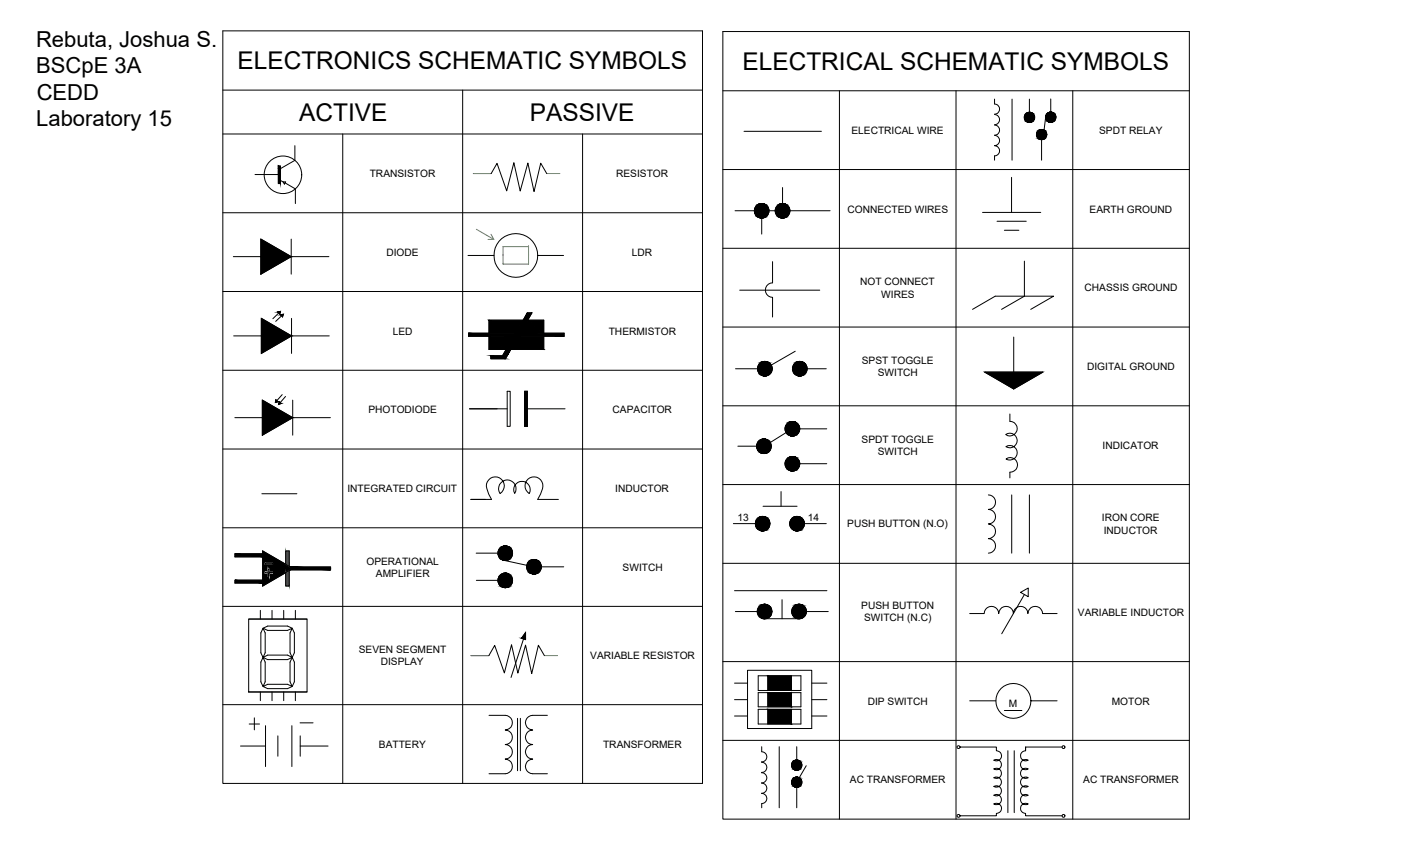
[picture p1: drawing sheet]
<svg xmlns="http://www.w3.org/2000/svg" width="356mm" height="216mm" viewBox="0 0 356 216" stroke-linecap="round" stroke-linejoin="round" font-family="sans-serif">
<!-- layer: 0 -->
<g fill="none" stroke="#000" stroke-width=".25">
<path d="M56.6 7.8h121.7v191h-121.7zM183.5 8h118.4v199.8h-118.4zM56.6 22.9h121.7M56.6 34h121.7M74.8 37v3.7l-3.6 2.1v1.5M87 34v164.8M117.4 22.9v175.9M147.9 34v164.8M183.5 23h118.4M188.8 33.3h19.7M213.1 23v184.8M242.7 23v184.8"/>
<path d="M252.4 25.1v1.3a1.29 1.29 0 0 1 1.3 1.3 1.29 1.29 0 0 1-1.3 1.3M252.4 29a1.31 1.31 0 0 1 1.3 1.4 1.31 1.31 0 0 1-1.3 1.3M252.4 31.7a1.29 1.29 0 0 1 1.3 1.3 1.29 1.29 0 0 1-1.3 1.3M252.4 34.3a1.31 1.31 0 0 1 1.3 1.3 1.31 1.31 0 0 1-1.3 1.4 1.29 1.29 0 0 1 1.3 1.2 1.29 1.29 0 0 1-1.3 1.3v1.1M256.9 25.1v15.5M261.3 25.1v3.4M264.4 35.4v5.2M265.4 29.5l-.4 3.5M266.7 25.1v3.3M272.3 23v184.8M56.6 54h121.7M64.7 44.3h6"/>
<path d="M70.7 42.1h.5v4.5h-.5zM71.2 45.8l.6 .3M71.8 46.1h.7l-.3 .6zM72.3 46.4l2.7 1.5v3.7M120.1 44h4.6l1.5-2.6 2.4 7 1.8-7.1 1.6 7.2 2-7.1 1.6 7.2 1.6-7.2 1.6 2.6M183.5 43h118.4M186.6 53.5h4.9M193.3 55.3v4.1M195.2 53.5h1.6M198.6 47.6v4M200.5 53.5h10.2M249.4 53.9h14.8"/>
<path d="M253.1 56.1h7.4M254.9 58.4h3.7M256.8 45v8.9M56.6 74h121.7M59.2 65.1h7M66.2 60.7l7.7 4.4-7.7 4.5zM70.5 79.2l.7-.2-.2 .7zM70.7 79.4l-1.4 1.5M71.2 79.9l.7-.2-.2 .7zM73.9 65.1h9.6M73.9 60.7v8.9M118.8 64.8h6.6"/>
<path d="M133.9 79.4h1.1l-6.7 11.6h-3.7v-.7h3zM136.5 64.8a5.5 5.5 0 0 0-8.1-4.9 5.5 5.5 0 0 0-.8 9.4 5.5 5.5 0 0 0 8.8-3.5l.1-1h6.5M183.5 63h118.4M187.7 73.6h20.4M196.1 66.4v5.4a1.84 1.84 0 0 0-1.8 1.8 1.84 1.84 0 0 0 1.8 1.8v5M246.8 78.5l5.8-3.4h14.8l-5.8 3.4M260 66.3v8.8l-5.8 3.4M56.6 93.9h121.7M59.3 85.2h7M66.3 80.8l7.7 4.4-7.7 4.5zM71.5 80.1l-1.5 1.4M74 85.2h9.6"/>
<path d="M74 80.8v8.9M128.7 99.3h.8v8.9h-.8zM132.8 81.2h-8.7v3.3h-5.2v.8h5.2v3.3h4.4M133.1 99.3h.8v8.9h-.8zM133.9 81.2h4.1v3.3h5.2v.8h-5.2v3.3h-8.3M183.5 83h118.4M186.7 93.6h5.6M201.8 89.1l-6.1 3.5M204.9 93.6h4.8M249.9 94.4h14.8l-7.4 4.3zM257.3 85.5v8.9M56.6 113.9h121.7"/>
<path d="M59.6 106h7M66.6 101.5l7.7 4.5-7.7 4.4zM70 101.4l.5 .5-.6 .2zM70.9 101.9l.5 .5-.7 .2zM71.6 100.1l-1.3 1.5M72.5 100.6l-1.4 1.6M74.3 106h9.6M74.3 101.5v8.9M119.2 103.7h9.5M133.9 103.7h9.5M183.5 103h118.4M187.3 113.2h4.8"/>
<path d="M199.6 109.7l-4.1 2.6M203 108.8h6.8M203 117.6h6.8M256.3 105v1.9a1.85 1.85 0 0 1 1.8 2.4 1.85 1.85 0 0 1-2.8 .9 1.86 1.86 0 0 1 2.9 1.5 1.86 1.86 0 0 1-2.9 1.6 1.86 1.86 0 0 1 2.9 1.6 1.86 1.86 0 0 1-2.8 1.6 1.84 1.84 0 0 1 2.8 .9 1.84 1.84 0 0 1-1.9 2.4v1.4M56.6 133.9h121.7M66.5 125.3h8.9M119.5 126.7h5.3a5 5 0 0 1-1.1-4.5 2.28 2.28 0 0 1 3.6-.6 2.28 2.28 0 0 1-.4 3.6 2.23 2.23 0 0 1 1.8-3.4 2.23 2.23 0 0 1 1.9 3.4 2.09 2.09 0 0 1 1.9-3.1 2.09 2.09 0 0 1 1.8 3.1 2.29 2.29 0 0 1-.8-3 2.29 2.29 0 0 1 2.9-1.1 2.29 2.29 0 0 1 1.3 2.9l-1.2 2.7h5.2M183.5 122.9h118.4M186.1 132.8h5.6M193.7 128.4h8.6M198.2 124.7v3.7M204.2 132.8h5.5"/>
<path d="M250.9 125.6a1.84 1.84 0 0 1 1.8 1.8 1.84 1.84 0 0 1-1.8 1.8 1.84 1.84 0 0 1 1.8 1.9 1.84 1.84 0 0 1-1.8 1.8 1.86 1.86 0 0 1 1.8 1.9 1.86 1.86 0 0 1-1.8 1.9 1.84 1.84 0 0 1 1.8 1.8 1.84 1.84 0 0 1-1.8 1.8M256.8 125.6v14.7M261.3 125.6v14.7M56.6 153.8h121.7M59.6 140.5h7.1v-.7l7 4h10.2v.8h-10.2l-7 4.1v-.8h-7.1v-.7h7.1v-5.9h-7.1zM63.1 157.1h14.8v18.5h-14.8zM63.1 157.1h14.8M66.1 154.9v2.2M66.8 159.4l1.1-.6h5.1l1.2 .6 .5 1.2v5l-.5 1.2-.6-1.2v-5l.6-1.2-1.2 .5h-5.1zM66.8 159.4l.5 1.2v5l-.5 1.2-.6-1.2v-5zM67.3 145.2h.8v-.8h.2v.8h.8v.2h-.8v.8h-.2v-.8h-.8zM67.3 142.9h1.9v.3h-1.9z"/>
<path d="M69 154.9v2.2M69.1 145.3h.1M72 154.9v2.2M72.5 143.1v-3.3h.9v3.9M73.4 144.7v4h-.9v-3.4M75 154.9v2.2M120.9 140.3h5.5M120.9 147.2h5.5M127.9 142.2l5.8 1.2M137.4 143.8h5.7M183.5 142.9h118.4M186.4 149.9h23.5"/>
<path d="M186.6 155.2h5.6M193.9 157h8.7M198.5 152.1v4.9M204.7 155.2h5.5M246.1 155.7h3.7a1.84 1.84 0 0 1 1.9-1.9 1.84 1.84 0 0 1 1.8 1.9 1.86 1.86 0 0 1 1.9-1.9 1.86 1.86 0 0 1 1.8 1.9 1.84 1.84 0 0 1 1.9-1.9 1.84 1.84 0 0 1 1.8 1.9 1.86 1.86 0 0 1 1.9-1.9 1.86 1.86 0 0 1 1.8 1.9h3.7M259 150.3l2-1.1v2.2zM260 150.8l-5.7 10M56.6 178.8h121.7M63.1 175.6h14.8M66.1 175.6v2.2M66.8 166.8l1.1-.6h5.1l1.2 .6-1.2 .5h-5.1zM66.8 174.2l1.1-.6h5.1l1.2 .6-.6-1.2v-5l.6-1.2 .5 1.2v5l-.5 1.2-1.2 .5h-5.1z"/>
<path d="M66.8 166.8l.5 1.2v5l-.5 1.2-.6-1.2v-5zM69 175.6v2.2M72 175.6v2.2M74.2 166.5v.3M75 175.6v2.2M119.5 166.3h4.6l1.5-2.6 2.4 7 1.8-7.1 1.6 7.2 2-7.1 1.6 7.2 1.7-7.2 1.5 2.6M132.9 162.1l-3.2 9.8M133.4 160.5v1.8l-1-.4zM183.5 167.9h118.4M186.4 173.3h3.3M186.4 177.5h3.3M189.7 170.1h16.3v14.7h-16.3z"/>
<path d="M192.4 180h10.9v3.7h-10.9zM192.4 171.5h10.9v3.7h-10.9zM192.4 175.7h10.9v3.6h-10.9zM194.9 171.5v3.7M194.9 175.7v3.6M194.9 180v3.7M200.9 171.5v3.7M200.9 175.7v3.6M200.9 180v3.7M206 173.3h3.9M206 177.5h3.9M246.1 177.8h6.7"/>
<path d="M261.7 177.8a4.4 4.4 0 0 1-6.4 4 4.4 4.4 0 0 1-.8-7.5 4.4 4.4 0 0 1 7.1 2.7l.1 .8h6.6M61 189.3h6.4M63.2 183.7h2.7M64.6 182.1v3.1M67.4 184.1v10.4M70.5 186.7v5.2M74.1 184.1v10.4M76.2 183.4h3.3M76.2 189.3h7.1M76.2 186.7v5.2M124.1 181.5h4.1a1.86 1.86 0 0 1 1.8 1.8 1.86 1.86 0 0 1-1.8 1.9 1.84 1.84 0 0 1 1.8 1.8 1.84 1.84 0 0 1-1.8 1.9 1.84 1.84 0 0 1 1.8 1.8 1.84 1.84 0 0 1-1.8 1.9 1.86 1.86 0 0 1 1.8 1.8 1.86 1.86 0 0 1-1.8 1.9h-4.1M131.4 182.2v13.3"/>
<path d="M132.1 182.2v13.3M138.9 181.5h-3.7a1.86 1.86 0 0 0-1.8 1.8 1.86 1.86 0 0 0 1.8 1.9 1.84 1.84 0 0 0-1.9 1.8 1.84 1.84 0 0 0 1.9 1.9 1.84 1.84 0 0 0-1.9 1.8 1.84 1.84 0 0 0 1.9 1.9 1.86 1.86 0 0 0-1.8 1.8 1.86 1.86 0 0 0 1.8 1.9h3.7M183.5 187.8h118.4M186.4 181.7h3.3M193.3 189.4v1.3a1.33 1.33 0 0 1 1.3 1.3 1.33 1.33 0 0 1-1.3 1.4 1.33 1.33 0 0 1 1.3 1.3 1.33 1.33 0 0 1-1.3 1.3 1.31 1.31 0 0 1 1.3 1.4 1.31 1.31 0 0 1-1.3 1.3 1.29 1.29 0 0 1 1.3 1.3 1.29 1.29 0 0 1-1.3 1.3M197.8 189.4v15.5M202.2 189.4v3.4M202.2 199.7v5.2M204.6 194.3l-1.7 3M206 181.7h3.9M243.7 189.5a.39 .39 0 0 1-.6 .4 .39 .39 0 0 1-.1-.6 .39 .39 0 0 1 .6 .1l.1 .1h9.2v1a1.3 1.3 0 0 1 1.3 1.6 1.3 1.3 0 0 1-2 .8 1.29 1.29 0 0 1 2 1.1 1.29 1.29 0 0 1-2 1.1 1.3 1.3 0 0 1 2 1.1 1.3 1.3 0 0 1-2 1.1 1.29 1.29 0 0 1 2 1.1 1.29 1.29 0 0 1-2 1.1 1.3 1.3 0 0 1 2 1.1 1.3 1.3 0 0 1-2 1.2 1.29 1.29 0 0 1 2 1.1 1.29 1.29 0 0 1-2 1.1 1.3 1.3 0 0 1 2 .7 1.3 1.3 0 0 1-1.3 1.7v.6h-9.2a.39 .39 0 0 0-.6-.4 .39 .39 0 0 0-.1 .7 .39 .39 0 0 0 .6-.1l.1-.2M254.9 180.3h4.5"/>
<path d="M255.8 190.5v15.7M257.4 190.5v15.7M260.3 189.5v1v-1h9.3M260.3 190.5a1.3 1.3 0 0 0-1.2 1.6 1.3 1.3 0 0 0 1.9 .8 1.29 1.29 0 0 0-2 1.1 1.29 1.29 0 0 0 2 1.1 1.3 1.3 0 0 0-2 1.1 1.3 1.3 0 0 0 2 1.1 1.29 1.29 0 0 0-2 1.1 1.29 1.29 0 0 0 2 1.1 1.3 1.3 0 0 0-2 1.1 1.3 1.3 0 0 0 2 1.2 1.29 1.29 0 0 0-2 1.1 1.29 1.29 0 0 0 2 1.1 1.3 1.3 0 0 0-1.9 .7 1.3 1.3 0 0 0 1.2 1.7v.6h9.3M193.3 201.3a1.29 1.29 0 0 1 1.3 1.3 1.29 1.29 0 0 1-1.3 1.3v1M193.3 201.3h.1"/>
<circle cx="261.3" cy="29.8" r="1.3"/>
<circle cx="264.4" cy="34.1" r="1.3"/>
<circle cx="266.7" cy="29.8" r="1.29"/>
<circle cx="71.8" cy="44.3" r="4.8"/>
<circle cx="193.3" cy="53.5" r="1.85"/>
<circle cx="198.6" cy="53.5" r="1.86"/>
<circle cx="194.1" cy="93.5" r="1.86"/>
<circle cx="203" cy="93.5" r="1.85"/>
<circle cx="193.9" cy="113.2" r="1.85"/>
<circle cx="201.1" cy="108.8" r="1.86"/>
<circle cx="201.1" cy="117.7" r="1.86"/>
<circle cx="193.6" cy="132.9" r="1.85"/>
<circle cx="202.3" cy="132.9" r="1.86"/>
<circle cx="128.2" cy="140.4" r="1.85"/>
<circle cx="128.2" cy="147.3" r="1.85"/>
<circle cx="135.5" cy="143.8" r="1.85"/>
<circle cx="194.1" cy="155.1" r="1.85"/>
<circle cx="202.8" cy="155.1" r="1.86"/>
<circle cx="202.2" cy="198.5" r="1.29"/>
<circle cx="202.2" cy="194.1" r="1.29"/>
<circle cx="269.9" cy="189.5" r=".37"/>
<circle cx="269.9" cy="207" r=".37"/>
</g>
<g fill="#000" stroke="#000" stroke-width=".25">
<path d="M266.4 28.5h.6zM266.6 28.4h.2zM249.9 94.4h14.8l-7.4 4.3z"/>
<path d="M261.2 28.5h.5zM260.9 28.5h.8z"/>
<path d="M260.9 28.5l1 .1zM260.7 28.6h1.2z"/>
<path d="M260.9 31h.8zM260.9 31l.5 .1z"/>
<path d="M260.7 28.6l1.4 .1zM260.5 28.7l.2-.1 1.4 .1z"/>
<path d="M260.7 30.9h1.2zM260.7 30.9l1 .1z"/>
<path d="M260.5 28.7l1.8 .2-.2-.2zM260.4 28.9l.1-.2 1.8 .2z"/>
<path d="M260.5 30.8l1.4 .1 .2-.1zM260.5 30.8l1.4 .1z"/>
<path d="M260.4 28.9l2 .2-.1-.2zM260.4 28.9l2 .2h-2.2z"/>
<path d="M260.4 30.6l1.7 .2 .2-.2zM260.4 30.6l1.7 .2h-1.6z"/>
<path d="M260.2 29.1l2.3 .2-.1-.2zM260.2 29.1l2.3 .2h-2.4z"/>
<path d="M260.2 30.5l2.1 .1 .1-.1zM260.2 30.5l2.1 .1h-1.9z"/>
<path d="M260.1 29.3l2.5 .2-.1-.2zM260.1 29.3l2.5 .2h-2.6z"/>
<path d="M260.1 30.3l2.3 .2 .1-.2zM260.1 30.3l2.3 .2h-2.2z"/>
<path d="M260 29.5l2.6 .3v-.3zM260 29.5l2.6 .3h-2.6z"/>
<path d="M260 29.8l2.6 .2v-.2zM260 29.8l2.6 .2h-2.6z"/>
<path d="M260 30l2.5 .3 .1-.3zM260 30l2.5 .3h-2.4z"/>
<path d="M264.2 32.9h.6zM264 32.9h.8z"/>
<path d="M264 32.9l1 .1zM263.8 33h1.2z"/>
<path d="M264 35.4h.8zM264 35.4h.5z"/>
<path d="M263.8 33l1.4 .1zM263.6 33.1l.2-.1 1.4 .1z"/>
<path d="M263.8 35.3h1.2zM263.8 35.3l1 .1z"/>
<path d="M263.6 33.1l1.7 .2-.1-.2zM263.6 33.1l1.7 .2h-1.9z"/>
<path d="M263.6 35.2l1.4 .1 .2-.1zM263.6 35.2l1.4 .1z"/>
<path d="M263.4 33.3l2.1 .1-.2-.1zM263.4 33.3l2.1 .1h-2.2z"/>
<path d="M263.4 35l1.8 .2 .1-.2zM263.4 35l1.8 .2h-1.6z"/>
<path d="M263.3 33.4l2.3 .3-.1-.3zM263.3 33.4l2.3 .3h-2.4z"/>
<path d="M263.3 34.8l2 .2 .2-.2zM263.3 34.8l2 .2h-1.9z"/>
<path d="M263.2 33.7l2.4 .2v-.2zM263.2 33.7l2.4 .2h-2.5z"/>
<path d="M263.2 34.6l2.3 .2 .1-.2zM263.2 34.6l2.3 .2h-2.2z"/>
<path d="M263.1 33.9l2.6 .2-.1-.2zM263.1 33.9l2.6 .2h-2.6z"/>
<path d="M263.1 34.4l2.5 .2v-.2zM263.1 34.4l2.5 .2h-2.4z"/>
<path d="M263.1 34.1l2.5 .3 .1-.3zM263.1 34.1l2.5 .3h-2.5z"/>
<path d="M266.6 28.4l.4 .1zM266.4 28.5h.6zM266.3 28.5h.7z"/>
<path d="M266.3 28.5l1 .1zM266.1 28.6h1.2z"/>
<path d="M266.3 31h.7zM266.3 31h.5z"/>
<path d="M266.1 28.6h1.2zM266.1 28.6h1.2z"/>
<path d="M266.1 30.9h1.2zM266.1 30.9l.9 .1z"/>
<path d="M266.1 28.6l1.4 .1zM265.9 28.7h1.6z"/>
<path d="M265.9 28.7h1.6zM265.9 28.7h1.6z"/>
<path d="M265.9 30.8l1.4 .1 .2-.1zM265.9 30.8l1.4 .1z"/>
<path d="M265.9 28.7l1.7 .2zM265.7 28.9l.2-.2 1.7 .2z"/>
<path d="M265.7 28.9h2zM265.7 28.9h2z"/>
<path d="M265.7 30.6l1.8 .2 .1-.2zM265.7 30.6l1.8 .2h-1.6z"/>
<path d="M265.7 28.9l2.1 .2-.1-.2zM265.7 28.9l2.1 .2h-2.2zM265.6 29.1h2.2zM265.6 29.1h2.2z"/>
<path d="M265.6 29.1l2.3 .2-.1-.2zM265.6 29.1l2.3 .2h-2.4z"/>
<path d="M265.6 30.4l2 .2 .2-.2zM265.6 30.4l2 .2h-1.9z"/>
<path d="M265.5 30.2l2.3 .2 .1-.2zM265.5 30.2l2.3 .2h-2.2z"/>
<path d="M265.5 29.3h2.4zM265.5 29.3h2.4z"/>
<path d="M265.5 29.3l2.5 .2-.1-.2zM265.5 29.3l2.5 .2h-2.6z"/>
<path d="M265.4 29.5h2.6zM265.4 29.5h2.6z"/>
<path d="M265.4 29.5l2.6 .2zM265.4 29.5l2.6 .2h-2.6z"/>
<path d="M265.4 29.7l2.6 .1zM265.4 29.7l2.6 .1z"/>
<path d="M265.4 29.8l2.6 .2v-.2zM265.4 29.8l2.6 .2h-2.6z"/>
<path d="M265.4 30l2.5 .2 .1-.2zM265.4 30l2.5 .2h-2.4z"/>
<path d="M70.7 42.1l.5 .7v-.7zM70.7 42.1l.5 .7h-.5z"/>
<path d="M70.7 42.8l.5 1.5v-1.5zM70.7 42.8l.5 1.5h-.5z"/>
<path d="M70.7 44.3l.5 2.3v-2.3zM70.7 44.3l.5 2.3h-.5z"/>
<path d="M193.2 51.6l.6 .1zM192.8 51.7h1z"/>
<path d="M192.8 51.7l1.3 .1zM192.5 51.8l.3-.1 1.3 .1z"/>
<path d="M192.8 55.2h1zM192.8 55.2l.7 .1z"/>
<path d="M192.5 51.8l1.9 .2-.3-.2zM192.2 52l.3-.2 1.9 .2z"/>
<path d="M192.5 55.1l1.3 .1 .3-.1zM192.5 55.1l1.3 .1z"/>
<path d="M192.2 52l2.5 .2-.3-.2zM191.9 52.2l.3-.2 2.5 .2z"/>
<path d="M192.2 54.9l1.9 .2 .3-.2zM192.2 54.9l1.9 .2h-1.6z"/>
<path d="M191.9 52.2l3 .3-.2-.3zM191.9 52.2l3 .3h-3.1z"/>
<path d="M191.9 54.7l2.5 .2 .3-.2zM191.9 54.7l2.5 .2h-2.2z"/>
<path d="M191.8 52.5l3.2 .3-.1-.3zM191.8 52.5l3.2 .3h-3.4z"/>
<path d="M191.8 54.4l2.9 .3 .2-.3zM191.8 54.4l2.9 .3h-2.8z"/>
<path d="M191.6 52.8l3.6 .3-.2-.3zM191.6 52.8l3.6 .3h-3.7z"/>
<path d="M191.6 54.1l3.3 .3 .1-.3zM191.6 54.1l3.3 .3h-3.1z"/>
<path d="M191.5 53.1l3.7 .4v-.4zM191.5 53.1l3.7 .4h-3.7z"/>
<path d="M191.5 53.5l3.7 .3v-.3zM191.5 53.5l3.7 .3h-3.7z"/>
<path d="M191.5 53.8l3.5 .3 .2-.3zM191.5 53.8l3.5 .3h-3.4z"/>
<path d="M198.5 51.6l.6 .1zM198.1 51.7h1z"/>
<path d="M198.1 51.7l1.3 .1zM197.8 51.8l.3-.1 1.3 .1z"/>
<path d="M198.1 55.2h1zM198.1 55.2l.7 .1z"/>
<path d="M197.8 51.8l1.9 .2-.3-.2zM197.5 52l.3-.2 1.9 .2z"/>
<path d="M197.8 55.1l1.3 .1 .3-.1zM197.8 55.1l1.3 .1z"/>
<path d="M197.5 52l2.5 .2-.3-.2zM197.5 52l2.5 .2h-2.7z"/>
<path d="M197.5 54.9l1.9 .2 .3-.2zM197.5 54.9l1.9 .2h-1.6z"/>
<path d="M197.3 52.2l2.9 .3-.2-.3zM197.3 52.2l2.9 .3h-3.1z"/>
<path d="M197.3 54.7l2.4 .2 .3-.2zM197.3 54.7l2.4 .2h-2.2z"/>
<path d="M197.1 52.5l3.3 .3-.2-.3zM197.1 52.5l3.3 .3h-3.5z"/>
<path d="M197.1 54.4l2.9 .3 .2-.3zM197.1 54.4l2.9 .3h-2.7z"/>
<path d="M196.9 52.8l3.5 .3v-.3zM196.9 52.8l3.5 .3h-3.6z"/>
<path d="M196.9 54.1l3.3 .3 .2-.3zM196.9 54.1l3.3 .3h-3.1z"/>
<path d="M196.8 53.1l3.7 .4-.1-.4zM196.8 53.1l3.7 .4h-3.7z"/>
<path d="M196.8 53.8l3.6 .3v-.3zM196.8 53.8l3.6 .3h-3.5z"/>
<path d="M196.8 53.5l3.6 .3 .1-.3zM196.8 53.5l3.6 .3h-3.6z"/>
<path d="M66.2 60.7l7.7 4.4h-7.7zM66.2 65.1v4.5l7.7-4.5z"/>
<path d="M70.5 79.2l.7-.2v.2zM70.5 79.2l.5 .5 .2-.5z"/>
<path d="M71.2 79.9l.7-.2-.1 .2zM71.2 79.9l.5 .5 .1-.5z"/>
<path d="M133.9 79.4l-5.2 10.9 6.3-10.9zM133.9 79.4l-5.2 10.9h-1.1z"/>
<path d="M66.3 80.8l7.7 4.4h-7.7zM66.3 85.2v4.5l7.7-4.5z"/>
<path d="M124.6 90.3l3.7 .7 .4-.7zM124.6 90.3l3.7 .7h-3.7z"/>
<path d="M124.1 85.3l4.4 3.3 1.9-3.3zM124.1 85.3l4.4 3.3h-4.4z"/>
<path d="M118.9 84.5l11.5 .8 .5-.8zM118.9 84.5l11.5 .8h-11.5z"/>
<path d="M124.1 81.2l6.8 3.3 1.9-3.3zM124.1 81.2l6.8 3.3h-6.8z"/>
<path d="M133.1 99.3l.8 8.9v-8.9zM133.1 99.3l.8 8.9h-.8z"/>
<path d="M133.9 81.2l4.1 3.3v-3.3zM133.9 81.2l4.1 3.3h-6z"/>
<path d="M131.6 85.3l6.4 3.3v-3.3zM131.6 85.3l6.4 3.3h-8.3z"/>
<path d="M132 84.5l11.2 .8v-.8zM132 84.5l11.2 .8h-11.6z"/>
<path d="M194 91.7l.6 .1zM193.6 91.8h1z"/>
<path d="M193.6 91.8l1.3 .1zM193.3 91.9h1.6z"/>
<path d="M193.6 95.3h1zM193.6 95.3l.7 .1z"/>
<path d="M193.3 91.9l1.9 .2-.3-.2zM193 92.1l.3-.2 1.9 .2z"/>
<path d="M193.3 95.2l1.3 .1 .3-.1zM193.3 95.2l1.3 .1z"/>
<path d="M193 92.1l2.5 .2-.3-.2zM192.7 92.3l.3-.2 2.5 .2z"/>
<path d="M193 95l1.9 .2 .3-.2zM193 95l1.9 .2h-1.6z"/>
<path d="M192.7 92.3l3 .3-.2-.3zM192.7 92.3l3 .3h-3.1z"/>
<path d="M192.7 94.8l2.5 .2 .3-.2zM192.7 94.8l2.5 .2h-2.2z"/>
<path d="M192.6 92.6l3.3 .3-.2-.3zM192.6 92.6l3.3 .3h-3.5z"/>
<path d="M192.6 94.5l2.9 .3 .2-.3zM192.6 94.5l2.9 .3h-2.8z"/>
<path d="M192.4 92.9l3.6 .3-.1-.3zM192.4 92.9l3.6 .3h-3.7z"/>
<path d="M192.4 94.2l3.3 .3 .2-.3zM192.4 94.2l3.3 .3h-3.1z"/>
<path d="M192.3 93.2l3.7 .4v-.4zM192.3 93.2l3.7 .4h-3.7z"/>
<path d="M192.3 93.9l3.6 .3 .1-.3zM192.3 93.9l3.6 .3h-3.5z"/>
<path d="M192.3 93.6l3.7 .3v-.3zM192.3 93.6l3.7 .3h-3.7z"/>
<path d="M202.8 91.7l.7 .1zM202.5 91.8h1z"/>
<path d="M202.5 91.8l1.3 .1zM202.2 91.9h1.6z"/>
<path d="M202.5 95.3h1zM202.5 95.3l.7 .1z"/>
<path d="M202.2 91.9l1.9 .2-.3-.2zM201.9 92.1l.3-.2 1.9 .2z"/>
<path d="M202.2 95.2l1.3 .1 .3-.1zM202.2 95.2l1.3 .1z"/>
<path d="M201.9 92.1l2.5 .2-.3-.2zM201.6 92.3l.3-.2 2.5 .2z"/>
<path d="M201.9 95l1.9 .2 .3-.2zM201.9 95l1.9 .2h-1.6z"/>
<path d="M201.6 92.3l3 .3-.2-.3zM201.6 92.3l3 .3h-3.2z"/>
<path d="M201.6 94.8l2.5 .2 .3-.2zM201.6 94.8l2.5 .2h-2.2z"/>
<path d="M201.4 92.6l3.3 .3-.1-.3zM201.4 92.6l3.3 .3h-3.4z"/>
<path d="M201.4 94.5l3 .3 .2-.3zM201.4 94.5l3 .3h-2.8z"/>
<path d="M201.3 92.9l3.5 .3-.1-.3zM201.3 92.9l3.5 .3h-3.6z"/>
<path d="M201.3 94.2l3.3 .3 .1-.3zM201.3 94.2l3.3 .3h-3.2z"/>
<path d="M201.2 93.2l3.7 .4-.1-.4zM201.2 93.2l3.7 .4h-3.7z"/>
<path d="M201.2 93.9l3.5 .3 .1-.3zM201.2 93.9l3.5 .3h-3.4z"/>
<path d="M201.2 93.6l3.6 .3 .1-.3zM201.2 93.6l3.6 .3h-3.6z"/>
<path d="M66.6 101.5l7.7 4.5h-7.7zM66.6 106v4.4l7.7-4.4z"/>
<path d="M70 101.4l.5 .5h-.6zM69.9 101.9v.2l.6-.2z"/>
<path d="M70.9 101.9l.5 .5h-.6zM70.8 102.4l-.1 .2 .7-.2z"/>
<path d="M193.7 111.4h.7zM193.4 111.4h1z"/>
<path d="M193.4 111.4l1.3 .1zM193.1 111.5l.3-.1 1.3 .1z"/>
<path d="M193.4 115h1zM193.4 115l.7 .1z"/>
<path d="M193.1 111.5l1.9 .3-.3-.3zM192.8 111.8l.3-.3 1.9 .3z"/>
<path d="M193.1 114.9l1.3 .1 .3-.1zM193.1 114.9l1.3 .1z"/>
<path d="M192.8 111.8l2.5 .2-.3-.2zM192.5 112l.3-.2 2.5 .2z"/>
<path d="M192.8 114.7l1.9 .2 .3-.2zM192.8 114.7l1.9 .2h-1.6z"/>
<path d="M192.5 112l3 .2-.2-.2zM192.5 112l3 .2h-3.2z"/>
<path d="M192.5 114.5l2.5 .2 .3-.2zM192.5 114.5l2.5 .2h-2.2z"/>
<path d="M192.3 112.2l3.3 .4-.1-.4zM192.3 112.2l3.3 .4h-3.4z"/>
<path d="M192.3 114.2l3 .3 .2-.3zM192.3 114.2l3 .3h-2.8z"/>
<path d="M192.2 112.6l3.5 .3-.1-.3zM192.2 112.6l3.5 .3h-3.6z"/>
<path d="M192.2 113.9l3.3 .3 .1-.3zM192.2 113.9l3.3 .3h-3.2z"/>
<path d="M192.1 112.9l3.6 .3v-.3zM192.1 112.9l3.6 .3h-3.6z"/>
<path d="M192.1 113.6l3.5 .3 .1-.3zM192.1 113.6l3.5 .3h-3.4z"/>
<path d="M192.1 113.2l3.6 .4v-.4zM192.1 113.2l3.6 .4h-3.6z"/>
<path d="M201 106.9l.6 .1zM200.6 107h1z"/>
<path d="M201 115.8l.6 .1zM200.6 115.9h1z"/>
<path d="M200.6 107l1.4 .1zM200.3 107.1h1.7z"/>
<path d="M200.6 110.6h1zM200.6 110.6h.7z"/>
<path d="M200.6 115.9l1.4 .1zM200.3 116l.3-.1 1.4 .1z"/>
<path d="M200.6 119.4h1zM200.6 119.4l.7 .1z"/>
<path d="M200.3 107.1l1.9 .2-.2-.2zM200 107.3l.3-.2 1.9 .2z"/>
<path d="M200.3 110.4l1.3 .2 .4-.2zM200.3 110.4l1.3 .2z"/>
<path d="M200.3 116l1.9 .2-.2-.2zM200 116.2l.3-.2 1.9 .2z"/>
<path d="M200.3 119.3l1.3 .1 .4-.1zM200.3 119.3l1.3 .1z"/>
<path d="M200 107.3l2.5 .2-.3-.2zM199.8 107.5l.2-.2 2.5 .2z"/>
<path d="M200 110.2l2 .2 .2-.2zM200 110.2l2 .2h-1.7z"/>
<path d="M200 116.2l2.5 .2-.3-.2zM200 116.2l2.5 .2h-2.7z"/>
<path d="M200 119.1l2 .2 .2-.2zM200 119.1l2 .2h-1.7z"/>
<path d="M199.8 107.5l2.9 .3-.2-.3zM199.8 107.5l2.9 .3h-3.1z"/>
<path d="M199.8 110l2.4 .2 .3-.2zM199.8 110l2.4 .2h-2.2z"/>
<path d="M199.8 116.4l2.9 .3-.2-.3zM199.8 116.4l2.9 .3h-3.1z"/>
<path d="M199.8 118.9l2.4 .2 .3-.2zM199.8 118.9l2.4 .2h-2.2z"/>
<path d="M199.6 107.8l3.3 .3-.2-.3zM199.6 107.8l3.3 .3h-3.5z"/>
<path d="M199.6 109.8l2.9 .2 .2-.2zM199.6 109.8l2.9 .2h-2.7z"/>
<path d="M199.6 116.7l3.3 .3-.2-.3zM199.6 116.7l3.3 .3h-3.5z"/>
<path d="M199.6 118.6l2.9 .3 .2-.3zM199.6 118.6l2.9 .3h-2.7z"/>
<path d="M199.4 108.1l3.5 .4v-.4zM199.4 108.1l3.5 .4h-3.6z"/>
<path d="M199.4 109.4l3.3 .4 .2-.4zM199.4 109.4l3.3 .4h-3.1z"/>
<path d="M199.4 117l3.5 .3v-.3zM199.4 117l3.5 .3h-3.6z"/>
<path d="M199.4 118.3l3.3 .3 .2-.3zM199.4 118.3l3.3 .3h-3.1z"/>
<path d="M199.3 108.5l3.7 .3-.1-.3zM199.3 108.5l3.7 .3h-3.7z"/>
<path d="M199.3 109.1l3.6 .3v-.3zM199.3 109.1l3.6 .3h-3.5z"/>
<path d="M199.3 117.3l3.7 .3-.1-.3zM199.3 117.3l3.7 .3h-3.7z"/>
<path d="M199.3 118l3.6 .3v-.3zM199.3 118l3.6 .3h-3.5z"/>
<path d="M199.3 108.8l3.6 .3 .1-.3zM199.3 108.8l3.6 .3h-3.6z"/>
<path d="M199.3 117.6l3.6 .4 .1-.4zM199.3 117.6l3.6 .4h-3.6z"/>
<path d="M66.7 139.8l7.6 4.4h-7.6zM66.7 144.2v4.5l7.6-4.5z"/>
<path d="M128.1 138.5l.6 .1zM127.7 138.6h1z"/>
<path d="M127.7 138.6l1.4 .1zM127.4 138.7l.3-.1 1.4 .1z"/>
<path d="M127.4 138.7l2 .2-.3-.2zM127.1 138.9l.3-.2 2 .2z"/>
<path d="M127.1 138.9l2.5 .2-.2-.2zM127.1 138.9l2.5 .2h-2.7z"/>
<path d="M126.9 139.1l2.9 .3-.2-.3zM126.9 139.1l2.9 .3h-3.1z"/>
<path d="M126.7 139.4l3.3 .3-.2-.3zM126.7 139.4l3.3 .3h-3.5z"/>
<path d="M126.5 139.7l3.5 .3v-.3zM126.5 139.7l3.5 .3h-3.6z"/>
<path d="M126.4 140l3.7 .3-.1-.3zM126.4 140l3.7 .3h-3.7z"/>
<path d="M193.4 131l.7 .1zM193.1 131.1h1z"/>
<path d="M193.1 131.1l1.3 .1zM192.7 131.2l.4-.1 1.3 .1z"/>
<path d="M193.1 134.6h1zM193.1 134.6l.7 .1z"/>
<path d="M192.7 131.2l2 .2-.3-.2zM192.4 131.4l.3-.2 2 .2z"/>
<path d="M192.7 134.5h1.7zM192.7 134.5l1.4 .1z"/>
<path d="M192.4 131.4l2.5 .2-.2-.2zM192.2 131.6l.2-.2 2.5 .2z"/>
<path d="M192.4 134.3l2 .2 .3-.2zM192.4 134.3l2 .2h-1.7z"/>
<path d="M192.2 131.6l3 .3-.3-.3zM192.2 131.6l3 .3h-3.2z"/>
<path d="M192.2 134.1l2.5 .2 .2-.2zM192.2 134.1l2.5 .2h-2.3z"/>
<path d="M192 131.9l3.3 .3-.1-.3zM192 131.9l3.3 .3h-3.4z"/>
<path d="M192 133.8l2.9 .3 .3-.3zM192 133.8l2.9 .3h-2.7z"/>
<path d="M191.9 132.2l3.5 .3-.1-.3zM191.9 132.2l3.5 .3h-3.6z"/>
<path d="M191.9 133.5l3.3 .3 .1-.3zM191.9 133.5l3.3 .3h-3.2z"/>
<path d="M191.8 132.5l3.6 .3v-.3zM191.8 132.5l3.6 .3h-3.7z"/>
<path d="M191.8 133.2l3.5 .3 .1-.3zM191.8 133.2l3.5 .3h-3.4z"/>
<path d="M191.7 132.8l3.7 .4v-.4zM191.7 132.8l3.7 .4h-3.6z"/>
<path d="M202.1 131l.7 .1zM201.8 131.1h1z"/>
<path d="M201.8 131.1l1.3 .1zM201.5 131.2l.3-.1 1.3 .1z"/>
<path d="M201.8 134.6h1zM201.8 134.6l.7 .1z"/>
<path d="M201.5 131.2l1.9 .2-.3-.2zM201.2 131.4l.3-.2 1.9 .2z"/>
<path d="M201.5 134.5h1.6zM201.5 134.5l1.3 .1z"/>
<path d="M201.2 131.4l2.5 .2-.3-.2zM201 131.6l.2-.2 2.5 .2z"/>
<path d="M201.2 134.3l1.9 .2 .3-.2zM201.2 134.3l1.9 .2h-1.6z"/>
<path d="M201 131.6l2.9 .3-.2-.3zM201 131.6l2.9 .3h-3.2z"/>
<path d="M201 134.1l2.4 .2 .3-.2zM201 134.1l2.4 .2h-2.2z"/>
<path d="M200.7 131.9l3.3 .3-.1-.3zM200.7 131.9l3.3 .3h-3.4z"/>
<path d="M200.7 133.8l3 .3 .2-.3zM200.7 133.8l3 .3h-2.7z"/>
<path d="M200.6 132.2l3.5 .3-.1-.3zM200.6 132.2l3.5 .3h-3.6z"/>
<path d="M200.6 133.5l3.3 .3 .1-.3zM200.6 133.5l3.3 .3h-3.2z"/>
<path d="M200.5 132.5l3.7 .3-.1-.3zM200.5 132.5l3.7 .3h-3.8z"/>
<path d="M200.5 133.2l3.5 .3 .1-.3zM200.5 133.2l3.5 .3h-3.4z"/>
<path d="M200.4 132.8l3.7 .4 .1-.4zM200.4 132.8l3.7 .4h-3.6z"/>
<path d="M59.6 140.5l7.1 .8v-.8zM59.6 140.5l7.1 .8h-7.1z"/>
<path d="M59.6 147.2l7.1 .7v-.7zM59.6 147.2l7.1 .7h-7.1z"/>
<path d="M73.7 143.8l10.2 .4v-.4zM73.7 143.8l10.2 .4h-9.6z"/>
<path d="M74.3 144.2l9.6 .4v-.4zM73.7 144.6l.6-.4 9.6 .4z"/>
<path d="M128.1 145.4l.6 .1zM127.7 145.5h1z"/>
<path d="M127.7 142.1h1zM127.7 142.1l.7 .1z"/>
<path d="M127.7 145.5l1.4 .1zM127.4 145.6l.3-.1 1.4 .1z"/>
<path d="M127.7 149h1zM127.7 149l.7 .1z"/>
<path d="M127.4 142l1.3 .1 .4-.1zM127.4 142l1.3 .1z"/>
<path d="M127.4 145.6l2 .2-.3-.2zM127.1 145.8l.3-.2 2 .2z"/>
<path d="M127.4 148.9h1.7zM127.4 148.9l1.3 .1z"/>
<path d="M127.1 141.8l2 .2 .3-.2zM127.1 141.8l2 .2h-1.7z"/>
<path d="M127.1 145.8l2.5 .2-.2-.2zM126.9 146l.2-.2 2.5 .2z"/>
<path d="M127.1 148.7l2 .2 .3-.2zM127.1 148.7l2 .2h-1.7z"/>
<path d="M126.9 141.6l2.5 .2 .2-.2zM126.9 141.6l2.5 .2h-2.3z"/>
<path d="M126.9 146l2.9 .3-.2-.3zM126.9 146l2.9 .3h-3.1z"/>
<path d="M126.9 148.5l2.5 .2 .2-.2zM126.9 148.5l2.5 .2h-2.3z"/>
<path d="M126.7 141.3l2.9 .3 .2-.3zM126.7 141.3l2.9 .3h-2.7z"/>
<path d="M126.7 146.3l3.3 .3-.2-.3zM126.7 146.3l3.3 .3h-3.5z"/>
<path d="M126.7 148.2l2.9 .3 .2-.3zM126.7 148.2l2.9 .3h-2.7z"/>
<path d="M126.5 141l3.3 .3 .2-.3zM126.5 141l3.3 .3h-3.1z"/>
<path d="M126.5 146.6l3.5 .3v-.3zM126.5 146.6l3.5 .3h-3.6z"/>
<path d="M126.5 147.9l3.3 .3 .2-.3zM126.5 147.9l3.3 .3h-3.1z"/>
<path d="M126.4 140.7l3.6 .3v-.3zM126.4 140.7l3.6 .3h-3.5z"/>
<path d="M126.4 146.9l3.7 .3-.1-.3zM126.4 146.9l3.7 .3h-3.7z"/>
<path d="M126.4 147.6l3.6 .3v-.3zM126.4 147.6l3.6 .3h-3.5z"/>
<path d="M126.4 140.3l3.6 .4 .1-.4zM126.4 140.3l3.6 .4h-3.6z"/>
<path d="M126.4 147.2l3.6 .4 .1-.4zM126.4 147.2l3.6 .4h-3.6z"/>
<path d="M135.4 141.9l.7 .1zM135 142h1.1z"/>
<path d="M135 142l1.4 .2zM134.7 142.2l.3-.2 1.4 .2z"/>
<path d="M135 145.6h1.1zM135 145.6h.7z"/>
<path d="M134.7 142.2l2 .1-.3-.1zM134.4 142.3l.3-.1 2 .1z"/>
<path d="M134.7 145.5l1.4 .1 .3-.1zM134.7 145.5l1.4 .1z"/>
<path d="M134.4 142.3l2.5 .2-.2-.2zM134.2 142.5l.2-.2 2.5 .2z"/>
<path d="M134.4 145.3l2 .2 .3-.2zM134.4 145.3l2 .2h-1.7z"/>
<path d="M134.2 142.5l2.9 .3-.2-.3zM134.2 142.5l2.9 .3h-3.2z"/>
<path d="M134.2 145l2.5 .3 .2-.3zM134.2 145l2.5 .3h-2.3z"/>
<path d="M133.9 142.8l3.3 .3-.1-.3zM133.9 142.8l3.3 .3h-3.4z"/>
<path d="M133.9 144.8l3 .2 .2-.2zM133.9 144.8l3 .2h-2.7z"/>
<path d="M133.8 143.1l3.6 .4-.2-.4zM133.8 143.1l3.6 .4h-3.7z"/>
<path d="M133.8 144.5l3.3 .3 .1-.3zM133.8 144.5l3.3 .3h-3.2z"/>
<path d="M133.7 143.5l3.7 .3v-.3zM133.7 143.5l3.7 .3h-3.7z"/>
<path d="M133.7 143.8l3.7 .3v-.3zM133.7 143.8l3.7 .3h-3.7z"/>
<path d="M133.7 144.1l3.5 .4 .2-.4zM133.7 144.1l3.5 .4h-3.4z"/>
<path d="M193.9 153.3l.7 .1zM193.5 153.4h1.1z"/>
<path d="M193.5 153.4l1.4 .1zM193.3 153.5h1.6z"/>
<path d="M193.5 156.9h1.1zM193.5 156.9l.7 .1z"/>
<path d="M193.3 153.5l1.9 .2-.3-.2zM193 153.7l.3-.2 1.9 .2z"/>
<path d="M193.3 156.8l1.3 .1 .3-.1zM193.3 156.8l1.3 .1z"/>
<path d="M193 153.7l2.5 .2-.3-.2zM192.7 153.9l.3-.2 2.5 .2z"/>
<path d="M193 156.6l1.9 .2 .3-.2zM193 156.6l1.9 .2h-1.6z"/>
<path d="M192.7 153.9l3 .3-.2-.3zM192.7 153.9l3 .3h-3.2z"/>
<path d="M192.7 156.4l2.5 .2 .3-.2zM192.7 156.4l2.5 .2h-2.2z"/>
<path d="M192.5 154.2l3.3 .3-.1-.3zM192.5 154.2l3.3 .3h-3.4z"/>
<path d="M192.5 156.1l3 .3 .2-.3zM192.5 156.1l3 .3h-2.8z"/>
<path d="M192.4 154.5l3.5 .3-.1-.3zM192.4 154.5l3.5 .3h-3.7z"/>
<path d="M192.4 155.8l3.3 .3 .1-.3zM192.4 155.8l3.3 .3h-3.2z"/>
<path d="M192.2 154.8l3.7 .4v-.4zM192.2 154.8l3.7 .4h-3.7z"/>
<path d="M192.2 155.5l3.6 .3 .1-.3zM192.2 155.5l3.6 .3h-3.4z"/>
<path d="M192.2 155.2l3.7 .3v-.3zM192.2 155.2l3.7 .3h-3.7z"/>
<path d="M202.6 153.3l.7 .1zM202.3 153.4h1z"/>
<path d="M202.3 153.4l1.3 .1zM202 153.5h1.6z"/>
<path d="M202.3 156.9h1zM202.3 156.9l.7 .1z"/>
<path d="M202 153.5l1.9 .2-.3-.2zM201.7 153.7l.3-.2 1.9 .2z"/>
<path d="M202 156.8l1.3 .1 .3-.1zM202 156.8l1.3 .1z"/>
<path d="M201.7 153.7l2.5 .2-.3-.2zM201.5 153.9l.2-.2 2.5 .2z"/>
<path d="M201.7 156.6l1.9 .2 .3-.2zM201.7 156.6l1.9 .2h-1.6z"/>
<path d="M201.5 153.9l2.9 .3-.2-.3zM201.5 153.9l2.9 .3h-3.1z"/>
<path d="M201.5 156.4l2.4 .2 .3-.2zM201.5 156.4l2.4 .2h-2.2z"/>
<path d="M201.3 154.2l3.3 .3-.2-.3zM201.3 154.2l3.3 .3h-3.5z"/>
<path d="M201.3 156.1l2.9 .3 .2-.3zM201.3 156.1l2.9 .3h-2.7z"/>
<path d="M201.1 154.5l3.5 .3v-.3zM201.1 154.5l3.5 .3h-3.6z"/>
<path d="M201.1 155.8l3.3 .3 .2-.3zM201.1 155.8l3.3 .3h-3.1z"/>
<path d="M201 154.8l3.7 .4-.1-.4zM201 154.8l3.7 .4h-3.7z"/>
<path d="M201 155.5l3.6 .3v-.3zM201 155.5l3.6 .3h-3.5z"/>
<path d="M201 155.2l3.6 .3 .1-.3zM201 155.2l3.6 .3h-3.6z"/>
<path d="M133.4 160.5v1.4h-1zM132.4 161.9l1 .4v-.4z"/>
<path d="M194.9 171.5l6 3.7v-3.7zM194.9 171.5l6 3.7h-6z"/>
<path d="M194.9 175.7l6 3.6v-3.6zM194.9 175.7l6 3.6h-6z"/>
<path d="M194.9 180l6 3.7v-3.7zM194.9 180l6 3.7h-6z"/>
<path d="M202.1 192.8l.5 .1zM201.8 192.9h.8z"/>
<path d="M202.1 197.1l.5 .1zM201.8 197.2h.8z"/>
<path d="M201.8 192.9l1 .1zM201.6 193h1.2z"/>
<path d="M201.8 195.4h.8zM201.8 195.4h.6z"/>
<path d="M201.8 197.2l1 .1zM201.6 197.3h1.2z"/>
<path d="M201.8 199.7h.8zM201.8 199.7h.6z"/>
<path d="M201.6 193l1.4 .1zM201.4 193.1l.2-.1 1.4 .1z"/>
<path d="M201.6 195.3h1.2zM201.6 195.3l1 .1z"/>
<path d="M201.6 197.3l1.4 .1zM201.4 197.4l.2-.1 1.4 .1z"/>
<path d="M201.6 199.6h1.2zM201.6 199.6l1 .1z"/>
<path d="M201.4 193.1l1.8 .2-.2-.2zM201.4 193.1l1.8 .2h-1.9z"/>
<path d="M201.4 195.2l1.4 .1 .2-.1zM201.4 195.2l1.4 .1z"/>
<path d="M201.4 197.4l1.8 .2-.2-.2zM201.4 197.4l1.8 .2h-1.9z"/>
<path d="M201.4 199.5l1.4 .1 .2-.1zM201.4 199.5l1.4 .1z"/>
<path d="M201.3 193.3l2 .1-.1-.1zM201.3 193.3l2 .1h-2.2z"/>
<path d="M201.3 195l1.7 .2 .2-.2zM201.3 195l1.7 .2h-1.6z"/>
<path d="M201.3 197.6l2 .2-.1-.2zM201.3 197.6l2 .2h-2.2z"/>
<path d="M201.3 199.3l1.7 .2 .2-.2zM201.3 199.3l1.7 .2h-1.6z"/>
<path d="M201.1 193.4l2.3 .2-.1-.2zM201.1 193.4l2.3 .2h-2.4z"/>
<path d="M201.1 194.8l2.1 .2 .1-.2zM201.1 194.8l2.1 .2h-1.9z"/>
<path d="M201.1 197.8l2.3 .2-.1-.2zM201.1 197.8l2.3 .2h-2.4z"/>
<path d="M201.1 199.1l2.1 .2 .1-.2zM201.1 199.1l2.1 .2h-1.9z"/>
<path d="M201 193.6l2.5 .3-.1-.3zM201 193.6l2.5 .3h-2.5z"/>
<path d="M201 194.6l2.3 .2 .1-.2zM201 194.6l2.3 .2h-2.2z"/>
<path d="M201 198l2.5 .2-.1-.2zM201 198l2.5 .2h-2.5z"/>
<path d="M201 198.9l2.3 .2 .1-.2zM201 198.9l2.3 .2h-2.2z"/>
<path d="M201 193.9l2.5 .2v-.2zM201 193.9l2.5 .2h-2.6z"/>
<path d="M200.9 194.1l2.6 .3v-.3zM200.9 194.1l2.6 .3h-2.5z"/>
<path d="M201 194.4l2.4 .2 .1-.2zM201 194.4l2.4 .2h-2.4z"/>
<path d="M201 198.2l2.5 .3v-.3zM201 198.2l2.5 .3h-2.6z"/>
<path d="M200.9 198.5l2.6 .2v-.2zM200.9 198.5l2.6 .2h-2.5z"/>
<path d="M201 198.7l2.4 .2 .1-.2zM201 198.7l2.4 .2h-2.4z"/>
</g>
<g fill="#139b48" stroke="#139b48" stroke-width=".25">
<path d="M72.5 139.8h.9v3.3z"/>
<path d="M72.5 145.3l.9-.6v.6z"/>
<path d="M72.5 139.8v3.3h.9zM72.5 143.1h.9v.6z"/>
<path d="M72.5 145.3l.9 3.4v-3.4zM72.5 145.3l.9 3.4h-.9z"/>
</g>
<g fill="#fff" stroke="#fff" stroke-width=".25">
<path d="M67.3 142.9l1.9 .3v-.3zM67.3 142.9l1.9 .3h-1.9z"/>
<path d="M68.1 144.4l.2 .8v-.8zM68.1 144.4l.2 .8h-.2z"/>
<path d="M67.3 145.2l1.8 .1zM67.3 145.2l1.8 .1z"/>
<path d="M67.3 145.3l1.8 .1zM67.3 145.3l1.8 .1z"/>
<path d="M68.1 145.4l.2 .8v-.8zM68.1 145.4l.2 .8h-.2z"/>
<path d="M128.7 99.3l.8 8.9v-8.9zM128.7 99.3l.8 8.9h-.8z"/>
</g>
<path d="M120.1 44h4.6M120.9 58.2l4.4 2.5-.7-1.3M138.8 44h3.3M123.9 60.7h1.4M127.7 62.6h6.5v4.4h-6.5zM127.7 64.8h.1M127.7 67h.1M134.2 67h.1M134.2 64.8h.1M134.2 62.6h.1M119.5 166.3h4.6M138.2 166.3h3.3" fill="none" stroke="#58ba48" stroke-width=".25"/>
<g font-size="6.2">
<text x="60.3" y="17.6">ELECTRONICS SCHEMATIC SYMBOLS</text>
<text x="188.5" y="17.7">ELECTRICAL SCHEMATIC SYMBOLS</text>
<text x="75.9" y="30.6">ACTIVE</text>
<text x="134.5" y="30.6">PASSIVE</text>
</g>
<g font-size="5.6">
<text x="9.1" y="11.9">Rebuta, Joshua S.</text>
<text x="9.2" y="18.6">BSCpE 3A</text>
<text x="9.3" y="25.4">CEDD</text>
<text x="9.2" y="32">Laboratory 15</text>
</g>
<g font-size="2.6">
<text x="216.1" y="34">ELECTRICAL WIRE</text>
<text x="279" y="34">SPDT RELAY</text>
<text x="93.9" y="44.9">TRANSISTOR</text>
<text x="156.4" y="44.9">RESISTOR</text>
<text x="215.1" y="53.9">CONNECTED WIRES</text>
<text x="276.6" y="53.9">EARTH GROUND</text>
<text x="98.1" y="64.9">DIODE</text>
<text x="160.4" y="64.9">LDR</text>
<text x="218.3" y="72.3">NOT CONNECT</text>
<text x="223.7" y="75.5">WIRES</text>
<text x="275.3" y="73.9">CHASSIS GROUND</text>
<text x="99.7" y="84.9">LED</text>
<text x="154.5" y="84.9">THERMISTOR</text>
<text x="218.7" y="92.3">SPST TOGGLE</text>
<text x="222.8" y="95.5">SWITCH</text>
<text x="275.9" y="93.9">DIGITAL GROUND</text>
<text x="93.5" y="104.9">PHOTODIODE</text>
<text x="155.5" y="104.9">CAPACITOR</text>
<text x="218.7" y="112.3">SPDT TOGGLE</text>
<text x="279.9" y="113.9">INDICATOR</text>
<text x="222.8" y="115.4">SWITCH</text>
<text x="88.2" y="124.8">INTEGRATED CIRCUIT</text>
<text x="156.2" y="124.8">INDUCTOR</text>
<text x="187.2" y="132.2">13</text>
<text x="205" y="132.3">14</text>
<text x="215.1" y="133.6">PUSH BUTTON (N.O)</text>
<text x="279.7" y="132.3">IRON CORE</text>
<text x="280.2" y="135.4">INDUCTOR</text>
<text x="93" y="143.3">OPERATIONAL</text>
<text x="95.4" y="146.3">AMPLIFIER</text>
<text x="158" y="144.8">SWITCH</text>
<text x="218.6" y="154.5">PUSH BUTTON</text>
<text x="219.3" y="157.6">SWITCH (N.C)</text>
<text x="273.6" y="156.3">VARIABLE INDUCTOR</text>
<text x="91.1" y="165.7">SEVEN SEGMENT</text>
<text x="149.8" y="167.3">VARIABLE RESISTOR</text>
<text x="96.6" y="168.8">DISPLAY</text>
<text x="220.3" y="178.8">DIP SWITCH</text>
<text x="256.1" y="179.4">M</text>
<text x="282.2" y="178.8">MOTOR</text>
<text x="96.2" y="189.7">BATTERY</text>
<text x="153.1" y="189.7">TRANSFORMER</text>
<text x="215.7" y="198.8">AC TRANSFORMER</text>
<text x="275" y="198.8">AC TRANSFORMER</text>
</g>
</svg>
